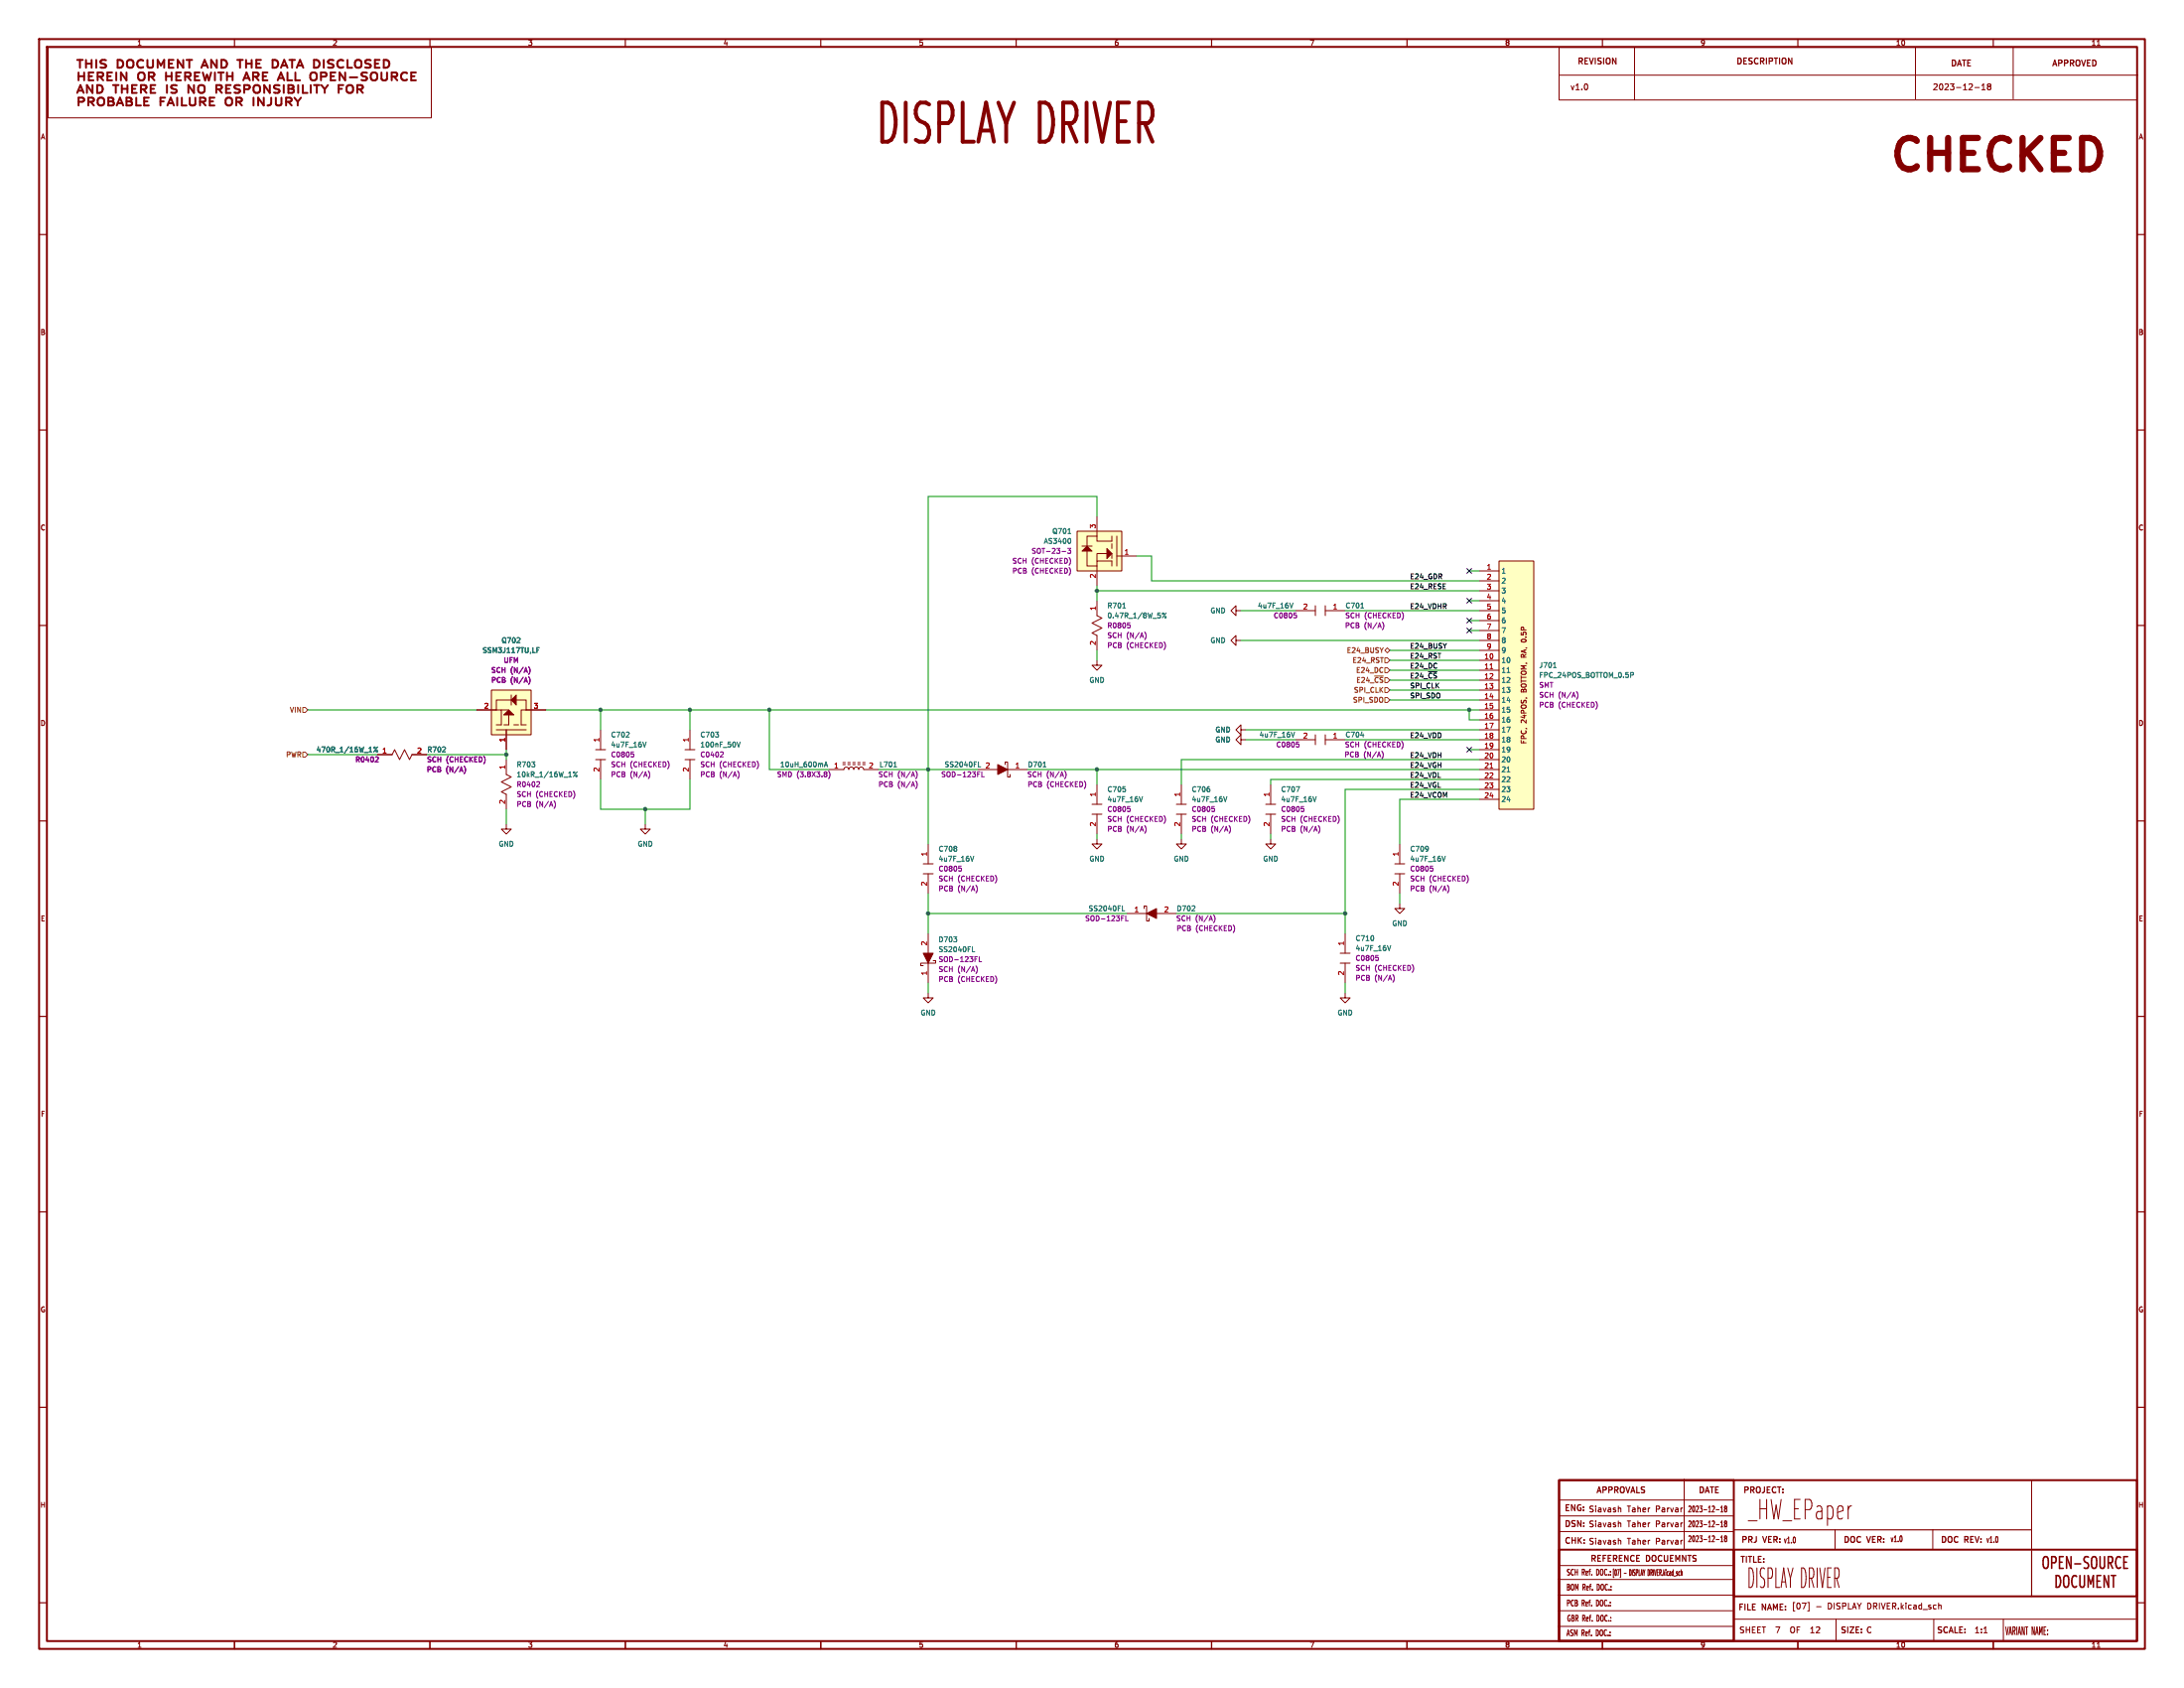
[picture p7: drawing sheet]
<svg xmlns="http://www.w3.org/2000/svg" width="559mm" height="432mm" viewBox="0 0 559 432" stroke-linecap="round" stroke-linejoin="round" font-family="sans-serif">
<g fill="none" stroke="#840000" stroke-width=".5">
<path d="M10 10h538.8v411.8h-538.8zM12 12h534.8v407.8h-534.8zM19.7 15.3h1.5M20.1 18.5v2M20.1 19.5h1.4M20.5 15.3v2M21.5 18.5v2M22 15.3v2M22 16.3h1.4M22.7 19.5h.9M23.4 15.3v2M23.9 18.5h-1.2v2"/>
<path d="M24.6 15.3v2M25 19.6l1.2-.1 .2-.6-.5-.4h-.9v2M25.6 19.6l.8 .9M27.1 15.4a1.04 1.04 0 0 0-1.4 .3l.2 .5 1.1 .4v.5a1.18 1.18 0 0 1-1.3 .1M27.5 19.5h.8M28.7 18.5h-1.2v2h1.2M29.7 18.5v2M30.1 15.3a1.07 1.07 0 0 1 1.4 1 1.07 1.07 0 0 1-1.4 1zM32.4 18.5v2l-1.5-2v2M32.6 15.6a.88 .88 0 0 1 .9-.3 .88 .88 0 0 1 .6 .7v.7a.85 .85 0 0 1-.8 .7 .85 .85 0 0 1-.8-.7zM36.6 15.5a.99 .99 0 0 0-1.5 .8 .99 .99 0 0 0 1.5 .8M37.7 15.3v1.6l.5 .4h.5l.4-.4v-1.6"/>
<path d="M38.1 19.6l1.2-.1 .2-.6-.5-.4h-.9v2M38.7 19.6l.8 .9M40.3 17.3v-2l.9 1.5 .8-1.5v2M42.5 19.5h1.4M42.5 18.5v2M43.2 16.3h.8M43.9 18.5v2M44.4 15.3h-1.2v2h1.2M45.1 19.5h.8M46.3 18.5h-1.2v2M46.9 15.3v2l-1.4-2v2M47.4 19.6l1.2-.1 .2-.6-.5-.4h-.9v2"/>
<path d="M47.7 15.3h1.4M48 19.6l.8 .9M48.4 15.3v2M49.9 19.5h.8M51.1 18.5h-1.2v2M51.5 17.3l.9-2 .8 2M51.8 16.8h1.2M51.9 18.5l.6 2 .5-1.4 .4 1.4 .6-2M55 18.5v2M55.5 15.3v2l-1.5-2v2M55.8 18.5h1.4M56.5 18.5v2"/>
<path d="M56.6 15.3a1.07 1.07 0 0 1 1.5 1 1.07 1.07 0 0 1-1.5 1zM58.1 18.5v2M58.1 19.5h1.4M59.5 18.5v2M60.7 15.3h1.4M61.4 15.3v2M62.5 20h1.2M63 16.3h1.4M63 15.3v2M64.4 15.3v2M64.7 19.6l1.2-.1 .3-.6-.5-.4h-1v2M65.3 19.6l.9 .9"/>
<path d="M65.6 16.3h.8M66.8 15.3h-1.2v2h1.2M67.2 19.5h.9M68.4 18.5h-1.2v2M69.7 15.3a1.07 1.07 0 0 1 1.5 1 1.07 1.07 0 0 1-1.5 1zM71.3 20h1.2M71.9 17.3l.8-2 .9 2M72.1 16.8h1.2M73.6 18.5v2M74 15.3h1.5M74.7 15.3v2M75.6 18.5v2"/>
<path d="M75.9 17.3l.9-2 .8 2M76.2 16.8h1.2M80.3 15.3a1.07 1.07 0 0 1 1.5 1 1.07 1.07 0 0 1-1.5 1zM82.1 19.6l1.2-.1 .3-.6-.5-.4h-1v2M82.8 15.3v2M84.6 19.5h.9M85.3 15.4a1.04 1.04 0 0 0-1.4 .3l.2 .5 1.1 .4v.5a1.18 1.18 0 0 1-1.3 .1M85.8 18.5h-1.2v2M87.8 15.5a.99 .99 0 0 0-1.5 .8 .99 .99 0 0 0 1.5 .8M88.3 18.5v2l-1.4-2v2M88.9 15.3v2h1.2M89.5 19.8h1.9"/>
<path d="M90.9 15.6a.88 .88 0 0 1 .9-.3 .88 .88 0 0 1 .7 .7v.7a.85 .85 0 0 1-.9 .7 .85 .85 0 0 1-.8-.7zM93.9 18.6a1.04 1.04 0 0 0-1.4 .3l.2 .5 1.1 .4 .1 .4M94.9 15.4a1.04 1.04 0 0 0-1.5 .3l.3 .5 1 .4v.5a1.18 1.18 0 0 1-1.3 .1M95.9 16.3h.9M97.1 15.3h-1.2v2h1.2M97.6 18.5v1.7M98.2 15.3a1.07 1.07 0 0 1 1.4 1 1.07 1.07 0 0 1-1.4 1zM99 18.5v1.7M100.2 19.6l1.2-.1 .2-.6-.4-.4h-1v2M100.8 19.6l.8 .9M104.1 18.7a.99 .99 0 0 0-1.2 .1 .99 .99 0 0 0-.2 1.3M105.2 19.5h.9"/>
<path d="M106.4 18.5h-1.2v2h1.2M20.1 26l1.2-.1 .2-.5-.4-.4h-1v2M22.6 26l1.2-.1 .2-.5-.4-.4h-1v2M23.2 26l.8 1M25.1 25.3a.88 .88 0 0 1 .9-.3 .88 .88 0 0 1 .6 .7v.6a.85 .85 0 0 1-.8 .7 .85 .85 0 0 1-.8-.7zM27.7 25h.9l.4 .4-.1 .4-.3 .1 .5 .4-.2 .6-1.2 .1zM27.7 25.9h.9M28.9 21.8h1.4M29.9 27l.8-2 .8 2M30.1 26.4h1.2M32.4 25h.8l.5 .4-.1 .4-.4 .1 .6 .4-.2 .6-1.2 .1zM32.4 25.9h.8"/>
<path d="M34.9 25v2h1.2M35.5 20.3a1.19 1.19 0 0 1 .4-1.8 .82 .82 0 0 1 1.1 .7l-.1 1.1M36.9 25.9h.8M38.1 25h-1.2v2h1.2M41.1 25.9h.8M42.2 25h-1.1v2M42.8 27l.9-2 .8 2M43.1 26.4h1.2M45.3 25v2M46.5 25v2h1.2M48.6 25v1.6l.4 .4h.5l.5-.4v-1.6M51.1 21.9a.97 .97 0 0 1 1.1 .2"/>
<path d="M51.2 26l1.2-.1 .2-.5-.5-.4h-.9v2M51.8 26l.8 1M52.2 23.5a.96 .96 0 0 1-1.1 .2M53.7 25.9h.8M54.9 25h-1.2v2h1.2M57.8 25.3a.88 .88 0 0 1 .9-.3 .88 .88 0 0 1 .7 .7v.6a.85 .85 0 0 1-.8 .7 .85 .85 0 0 1-.9-.7zM60.5 26l1.1-.1 .3-.5-.5-.4h-.9v2M60.9 22.8l.5 .4-.1 .4-.4 .2M61.1 26l.8 1M61.1 21.8l.3 .1M62.2 20.5l.9-2 .8 2M64.9 25v2"/>
<path d="M67.5 25v2l-1.4-2v2M69.4 25v1.4a.8 .8 0 0 1-1 .6M70.6 22.7l.7 .2 .2 .5-.4 .4h-.6M70.6 21.8l.9 .1M70.6 25v1.6l.5 .4h.4l.5-.4v-1.6M71.1 20.5l.8-2 .8 2M73.2 26l1.2-.1 .2-.5-.5-.4h-.9v2M73.8 26l.8 1M75.3 25l.9 1M76.2 26v1M77 25l-.8 1M79.5 20.3a1.19 1.19 0 0 1 .5-1.8 .82 .82 0 0 1 1.1 .7l-.2 1.1"/>
<path d="M82.2 21.8l.9 1M83.1 22.8v1M83.9 21.8l-.8 1M95 20.3a1.19 1.19 0 0 1 .5-1.8 .82 .82 0 0 1 1 .7l-.1 1.1M398.9 378.6h147.8v41.2h-147.8zM398.9 378.6h44.7v41.2h-44.7zM398.9 396.4h44.7v23.4h-44.7zM443.6 396.4h103.1v12h-103.1z"/>
</g>
<g fill="none" stroke="#840000" stroke-width=".3">
<path d="M60 10v2M110 10v2M160 10v2M210 10v2M260 10v2M310 10v2M360 10v2M410 10v2M460 10v2M510 10v2M10 60h2M546.8 60h2"/>
<path d="M10 110h2M546.8 110h2M10 160h2M546.8 160h2M10 210h2M546.8 210h2M10 260h2M546.8 260h2M10 310h2M546.8 310h2M10 360h2M546.8 360h2"/>
<path d="M443.6 391.3h76.2M519.8 396.7v11.7M10 410h2M60 419.8v2M110 419.8v2M160 419.8v2M210 419.8v2M260 419.8v2M310 419.8v2M360 419.8v2M410 419.8v2M460 419.8v2"/>
<path d="M510 419.8v2M546.8 410h2"/>
</g>
<g fill="none" stroke="#840000" stroke-width=".25">
<path d="M12.3 12.1h98.1v18h-98.1zM398.9 12.1h147.8v13.5h-147.8zM398.9 19.2h148.1M418.2 12.1v13.5M490.1 12.1v13.2M515.1 12.1v13.2M536.6 11.6h.7M505.3 22.4h1.1M507.1 23h.8M507.1 21.9l.4-.4v1.5M508.8 22.1l-.3 .3 .1 .4 .2 .2 .4-.1 .2-.2-.1-.5-.2-.1M508.8 22.1l-.3-.3 .3-.3h.4l.2 .2-.3 .4"/>
<path d="M508.8 22.1h.3M275.6 135.9h11.4v10.2h-11.4zM276.9 139.7h2.5M280.7 137.2v1.2h3.8v-1.2M280.7 137.2h-2.6v7.6h2.6M280.7 132.1v5.1M284.5 139.1v1.2M285.7 137.2v7.6M280.7 153.7v3.8l1.2 .6-2.5 1.3 2.5 1.3-2.5 1.2 1.3 .7v3.8M280.7 144.8v-1.3h3.8v1.3M280.7 144.8v5.1M284.5 142.9v-1.3h-3.8v1.9"/>
<path d="M285.7 142.2h5.1M316.2 156.2v-1.3l-1.2 1.3 1.2 1.3v-1.3h1.3M331.5 156.2h5M336.5 154.9v2.6M339.1 154.9v2.6M339.1 156.2h5.1M378.5 156.2h5M378.5 146.1h5M378.5 148.6h5M378.5 151.1h5M378.5 153.7h5M378.5 158.8h5"/>
<path d="M383.5 143.5h8.9v63.5h-8.9zM125.7 176.5h10.2v11.5h-10.2zM130.8 177.8v2.5M280.7 168.9v1.3h1.2l-1.2 1.3-1.3-1.3h1.3M316.2 163.8v-1.2l-1.2 1.2 1.2 1.3v-1.3h1.3M378.5 168.9h5M378.5 171.5h5M378.5 174h5M378.5 176.5h5M378.5 179.1h5M378.5 161.3h5M378.5 163.8h5"/>
<path d="M378.5 166.4h5M96.5 193h3.8l.7-1.2 1.2 2.5 1.3-2.5 1.3 2.5 .6-1.3h3.8M121.9 181.6h5.1M127 181.6h1.3v3.8h-1.3M127 181.6v-2.5h7.6v2.5M127 186.7h7.6M128.3 181.6h1.9v3.8h-1.3M129.5 194.3v3.8l1.3 .7-2.5 1.2 2.5 1.3-2.5 1.3 1.2 .6v3.8M129.5 186.7v5.1M131.4 185.4h1.3M134.6 181.6h-1.3v3.8h1.3M134.6 181.6h5.1"/>
<path d="M152.4 191.8h2.5M152.4 194.3h2.5M153.7 186.7v5.1M153.7 194.3v5.1M175.3 191.8h2.5M175.3 194.3h2.5M176.5 186.7v5.1M176.5 194.3v5.1M212.1 196.9h3.8l.2-.5 .5-.2 .4 .2 .2 .5 .2-.5 .4-.2 .5 .2 .1 .4 .5-.6 .6 .1 .2 .5 .2-.4 .5-.2 .4 .2 .2 .4 3.8 .1M215.6 195.6h.7M215.6 195.1h.7M216.9 195.6h.7"/>
<path d="M216.9 195.1h.7M218.2 195.6h.6M218.2 195.1h.6M219.5 195.6h.6M219.5 195.1h.6M220.7 195.6h.7M220.7 195.1h.7M250.2 196.9h5.1M257.2 195.6v-.7h.6v3.9h.6v-.7M257.8 196.9h5.1M317.5 189.2v-1.2l-1.3 1.2 1.3 1.3v-1.3h1.3M317.5 186.7v-1.3l-1.3 1.3 1.3 1.3v-1.3h1.3"/>
<path d="M331.5 189.2h5M336.5 188v2.5M339.1 188v2.5M339.1 189.2h5.1M378.5 196.9h5M378.5 191.8h5M378.5 194.3h5M378.5 186.7h5M378.5 181.6h5M378.5 184.2h5M378.5 189.2h5M378.5 199.4h5"/>
<path d="M129.5 210.8v1.3h1.3l-1.3 1.3-1.2-1.3h1.2M165.1 210.8v1.3h1.3l-1.3 1.3-1.3-1.3h1.3M237.5 215.9v5.1M279.4 205.7h2.5M279.4 208.3h2.5M280.7 214.6v1.3h1.2l-1.2 1.3-1.3-1.3h1.3M280.7 200.7v5M280.7 208.3v5.1M301 205.7h2.5M301 208.3h2.5M302.3 214.6v1.3h1.2l-1.2 1.3-1.3-1.3h1.3M302.3 200.7v5"/>
<path d="M302.3 208.3v5.1M323.8 205.7h2.6M323.8 208.3h2.6M325.1 214.6v1.3h1.3l-1.3 1.3-1.3-1.3h1.3M325.1 200.7v5M325.1 208.3v5.1M358.1 215.9v5.1M378.5 201.9h5M378.5 204.5h5M236.2 221h2.6M236.2 223.5h2.6M237.5 223.5v5.1"/>
<path d="M237.5 238.8v5M288.3 233.7h5.1M292.7 232.4v-.6h.7v3.8h.6v-.6M295.9 233.7h5.1M344.2 238.8v5M356.9 221h2.5M356.9 223.5h2.5M358.1 231.1v1.3h1.3l-1.3 1.3-1.2-1.3h1.2M358.1 223.5v5.1M237.5 254v1.3h1.3l-1.3 1.2-1.3-1.2h1.3M237.5 246.4v5.1M238.8 245.7h.6v.7h-3.8v.6h.6"/>
<path d="M342.9 243.8h2.5M342.9 246.4h2.5M344.2 254v1.3h1.2l-1.2 1.2-1.3-1.2h1.3M344.2 246.4v5.1M430.9 378.4v17.8M519.8 378.6v17.6M398.9 383.7h44.7M398.9 387.8h44.7M398.9 391.8h44.7M414.3 385.8l.4 .2v.8M414.3 389.6l.4 .2v.8M414.3 394l.4 .2v.8"/>
<path d="M439.1 390h.8M439.1 386.2h.8M439.1 393.8h.8M440.3 390.6h.6M440.3 385.7l.3-.4v1.5M440.3 389.5l.3-.4v1.5M440.3 393.3l.3-.4v1.5M440.3 386.8h.6M440.3 394.4h.6M441.4 389.7l-.2 .3 .2 .6 .4-.3-.2-.6M441.4 389.7a.34 .34 0 0 1-.2-.5 .34 .34 0 0 1 .6 0 .34 .34 0 0 1-.2 .5M441.4 385.9a.34 .34 0 0 1-.2-.5 .34 .34 0 0 1 .6 0 .34 .34 0 0 1-.2 .5"/>
<path d="M441.4 385.9l-.2 .3 .2 .6 .4-.3-.2-.6M441.4 393.5a.34 .34 0 0 1-.2-.5 .34 .34 0 0 1 .6 0 .34 .34 0 0 1-.2 .5M441.4 393.5l-.2 .3 .2 .6 .4-.3-.2-.6M441.4 389.7h.2M441.4 385.9h.2M441.4 393.5h.2M469.5 391.3v4.9M494.5 391.3v4.9M398.7 404h44.7M398.7 408h44.7M398.7 412h44.7M398.7 416h44.7"/>
<path d="M398.9 400.5h44.7M443.6 414.2h102.9M458.4 416.2l-.2 .5 .2 .9M462.5 409.9h.4v2.2h-.4M463.3 417.7h.9M463.3 416.6l.4-.4v1.5M464.8 411h1.1M469.8 414.2v5.3M494.8 414.2v5.3M496.2 410.6l.5 .2v.8M507.6 417.7h.9M512.6 414.2v5.4"/>
<path d="M536.6 421.4h.7"/>
</g>
<g fill="none" stroke="#840000" stroke-width=".4">
<path d="M523 398.3l.2-.1 .6 .1a2.55 2.55 0 0 1-.2 2.9l-.6-.1a2.96 2.96 0 0 1 0-2.8zM524.9 399.8h.8l.3-.3 .1-.7-.4-.6h-.8v3M526.9 399.6h.7M527.9 398.2h-1v3h1M529.9 398.2v3l-1.2-3v3M534.4 398.3l-.3-.1a.79 .79 0 0 0-.9 .7 .79 .79 0 0 0 .8 .9 .75 .75 0 0 1 .3 1 .75 .75 0 0 1-1.1 .3M535.4 398.3l.2-.1 .6 .1a2.54 2.54 0 0 1-.2 2.9l-.6-.1a2.98 2.98 0 0 1 0-2.8zM537.3 398.2v2.4l.4 .6 .6-.1 .2-.5v-2.4M539.4 399.8h.8l.3-.3 .1-.7-.4-.6h-.8v3M539.9 399.8l.7 1.4M542.6 398.5l-.4-.3a1.27 1.27 0 0 0-.9 1.7 1.1 1.1 0 0 0 .9 1.3l.4-.3M543.4 399.6h.7"/>
<path d="M544.4 398.2h-1v3h1M526.1 403h.5a2 2 0 0 1 0 3h-.5zM528.3 403.2l.2-.2 .5 .2a2.55 2.55 0 0 1-.2 2.8l-.5-.1a2.98 2.98 0 0 1 0-2.7zM530.8 400.1h1.6M531.3 403.3l-.4-.3a1.27 1.27 0 0 0-.8 1.7 1.1 1.1 0 0 0 .8 1.3l.4-.3M532.2 403v2.5l.4 .5h.3l.4-.5v-2.5M534.3 406v-3l.6 2.2 .7-2.2v3M536.6 404.5h.6M537.5 403h-.9v3h.9M539.5 403v3l-1.1-3v3M540.2 403h1.1M540.8 403v3"/>
</g>
<g fill="none" stroke="#006464" stroke-width=".25">
<path d="M273.2 136.5h.8M273.8 137.8l.2 .4-.2 .7M287.3 155.5h.7M298.4 156.8l-1 1.3M330.8 154.2l-.4 1.3M348.2 155.5h.7M137.4 166.3h.4M137.4 165.7h.6M385.6 172h.7M397.4 170.8h.8M417.2 172h.5l.2 .3-.1 .3-.6 .1M96.6 191.1l-1 1.2"/>
<path d="M147.7 197.4l-1 1.3M165.3 189.8l-.4 1.3M188.6 189.8l.4 1.3 .4-1.3M210.9 196.2l.4-1.3 .5 1.3M211 195.8h.6M228.7 196.2h.7M250.3 196.2h.6M266.9 196.2h.7M331.2 187.3l-.4 1.2M348.2 188.1h.8M385.6 197.4h.7M249.2 219l-.5 1.3"/>
<path d="M292.3 203.8l-.4 1.2M313.9 203.8l-.4 1.2M331.6 201.2h.9l-.6 1.3M336.8 203.8l-.4 1.2M369.8 219l-.4 1.3M287.2 233h.6M248.8 243.5h.6M355.8 241.9l-.4 1.2"/>
<circle cx="297.6" cy="157" r=".18"/>
<circle cx="298.2" cy="157.9" r=".18"/>
<circle cx="95.8" cy="191.3" r=".18"/>
<circle cx="96.4" cy="192.2" r=".18"/>
<circle cx="146.9" cy="197.6" r=".18"/>
<circle cx="147.5" cy="198.5" r=".18"/>
</g>
<g fill="none" stroke="#840084" stroke-width=".25">
<path d="M271.7 141.1h1M273.2 140.3h.8l-.5 .5 .4 .1v.5h-.7M288.5 159.3h.6M288.9 159.8l.3 .3-.3 .5M331.1 156.8h.6M331.5 157.3l.2 .2-.2 .6M353.8 159.2a1.47 1.47 0 0 1-.1 1.9M135.3 170.6a1.46 1.46 0 0 1 0 1.9M135.3 173.1a1.46 1.46 0 0 1 0 2M292.9 161.7a1.46 1.46 0 0 1 0 1.9M403.4 176.9a1.45 1.45 0 0 1 0 2M96.6 193.6l.2 .3-.1 .3-.7 .7h.8"/>
<path d="M118.8 196a1.47 1.47 0 0 1-.1 1.9M137.8 200l.3 .2-.1 .3-.7 .7h.8M161.5 192.3h.6M161.9 192.8l.3 .3-.3 .5M165.9 197.3a1.47 1.47 0 0 1 0 1.9M184.8 192.3l.2 .3v.3l-.7 .7h.7M188.8 197.3a1.47 1.47 0 0 1-.1 1.9M212 197.2a1.46 1.46 0 0 1 0 2M234.3 197.2a1.46 1.46 0 0 1 0 2M234.3 199.8a1.46 1.46 0 0 1 0 1.9M251.2 197.4v1.3h.6M272.4 197.2a1.46 1.46 0 0 1 0 2"/>
<path d="M331.7 189.8h.6M332.1 190.3l.3 .2-.3 .6M353.6 192.2a1.47 1.47 0 0 1 0 1.9M141.8 204.9a1.47 1.47 0 0 1-.1 1.9M288.5 206.3h.6M288.9 206.8l.3 .2-.3 .6M292.9 211.3a1.47 1.47 0 0 1 0 1.9M310.1 206.3h.6M310.5 206.8l.3 .2-.3 .6M314.5 211.3a1.47 1.47 0 0 1 0 1.9M333 206.3h.6M333.4 206.8l.2 .2-.2 .6"/>
<path d="M337.4 211.3a1.47 1.47 0 0 1-.1 1.9M245.3 221.6h.6M245.8 222l.2 .3-.2 .5M249.8 226.5a1.47 1.47 0 0 1-.1 1.9M288 234.3v1.2h.7M310.5 234.1a1.46 1.46 0 0 1 0 1.9M366 221.6h.6M366.4 222l.3 .3-.3 .5M370.4 226.5a1.47 1.47 0 0 1-.1 1.9M249.7 247.1a1.46 1.46 0 0 1 0 1.9M250.5 244.7v1.3h.6M352 244.4h.6"/>
<path d="M352.4 244.9l.3 .2-.3 .6M356.4 249.4a1.47 1.47 0 0 1 0 1.9"/>
</g>
<g fill="#840000" stroke="#840000" stroke-width=".25">
<path d="M255.3 195.6l2.5 1.3-2.5 1.2z"/>
<path d="M130.2 181.6l1.3 1.3h-2.6z"/>
<path d="M130.8 179.1l1.3-1.3v2.5z"/>
<path d="M236.2 243.8h2.6l-1.3 2.6z"/>
<path d="M283.2 140.3l1.3 1.3-1.3 1.3z"/>
<path d="M276.9 141l1.2-1.3 1.3 1.3z"/>
<path d="M293.4 233.7l2.5-1.3v2.6z"/>
</g>
<g fill="#ffffc2" stroke="#ffffc2" stroke-width=".25">
<path d="M125.7 176.5h10.2v11.5h-10.2z"/>
<path d="M383.5 143.5h8.9v63.5h-8.9z"/>
<path d="M275.6 135.9h11.4v10.2h-11.4z"/>
</g>
<path d="M381.2 171h.8M381.2 196.4h.8" fill="none" stroke="#a90000" stroke-width=".25"/>
<path d="M354.3 178.4h.7l.6 .7-.6 .6h-.7zM354.3 175.9h.7l.6 .6-.6 .7h-.7zM354.3 166.4l.7-.7 .6 .7-.6 .6zM354.3 168.3h.7l.6 .6-.6 .6h-.7zM354.3 170.8h.7l.6 .7-.6 .6h-.7zM77.5 181h.6l.6 .6-.6 .6h-.6zM77.5 192.4h.6l.6 .6-.6 .7h-.6z" fill="none" stroke="#725600" stroke-width=".25"/>
<g fill="none" stroke="#009600" stroke-width=".25">
<path d="M280.7 132.1v-5.1h-43.2v88.9M280.7 149.9v3.8M280.7 151.1h97.8M290.8 142.2h3.8v6.4h83.9M317.5 156.2h14M344.2 156.2h34.3M375.9 146.1h2.6M375.9 153.7h2.6M375.9 158.8h2.6M280.7 166.4v2.5M317.5 163.8h61M355.6 179.1h22.9"/>
<path d="M355.6 174h22.9M355.6 176.5h22.9M355.6 171.5h22.9M355.6 168.9h22.9M355.6 166.4h22.9M375.9 161.3h2.6M78.7 181.6h43.2M78.7 193h17.8M109.2 193h20.3M129.5 191.8v2.5M139.7 181.6h238.8M153.7 181.6v5.1"/>
<path d="M153.7 199.4v7.6h22.8v-7.6M176.5 181.6v5.1M196.8 181.6v15.3h15.3M224.8 196.9h25.4M262.9 196.9h115.6M280.7 196.9v3.8M318.8 186.7h59.7M318.8 189.2h12.7M344.2 189.2h34.3M375.9 181.6v2.6h2.6M375.9 191.8h2.6M378.5 194.3h-76.2v6.4"/>
<path d="M378.5 199.4h-53.4v1.3M129.5 207v3.8M165.1 207v3.8M280.7 213.4v1.2M302.3 213.4v1.2M325.1 213.4v1.2M378.5 201.9h-34.3v36.9M378.5 204.5h-20.4v11.4M237.5 228.6v10.2M237.5 233.7h50.8M301 233.7h43.2M358.1 228.6v2.5"/>
<path d="M237.5 251.5v2.5M344.2 251.5v2.5"/>
</g>
<path d="M375.3 153.1l1.2 1.2M375.3 158.1l1.2 1.3M375.3 145.4l1.2 1.3M376.5 153.1l-1.2 1.2M376.5 158.1l-1.2 1.3M376.5 145.4l-1.2 1.3M375.3 160.7l1.2 1.2M376.5 160.7l-1.2 1.2M375.3 191.2l1.2 1.2M376.5 191.2l-1.2 1.2" fill="none" stroke="#000084" stroke-width=".25"/>
<g fill="#009600" stroke="#009600" stroke-width=".25">
<circle cx="280.7" cy="196.9" r=".46"/>
<circle cx="237.5" cy="233.7" r=".46"/>
<circle cx="237.5" cy="196.9" r=".46"/>
<circle cx="280.7" cy="151.1" r=".46"/>
<circle cx="344.2" cy="233.7" r=".46"/>
<circle cx="196.8" cy="181.6" r=".46"/>
<circle cx="153.7" cy="181.6" r=".46"/>
<circle cx="176.5" cy="181.6" r=".46"/>
<circle cx="129.5" cy="193" r=".46"/>
<circle cx="165.1" cy="207" r=".46"/>
<circle cx="375.9" cy="181.6" r=".46"/>
</g>
<text font-size="13.9" fill="#840000" x="223.6" y="38.2">DISPLAY DRIVER</text>
<text font-size="11.1" fill="#840000" x="481.8" y="46.1">CHECKED</text>
<g font-size="7" fill="#840000">
<text x="447.2" y="389.1">_HW_EPaper</text>
<text x="446.9" y="406.6">DISPLAY DRIVER</text>
</g>
<g font-size="2.8" fill="#840000">
<text x="19.2" y="23">THIS</text>
<text x="30.2" y="23">DOCUMENT</text>
<text x="53" y="23">AND</text>
<text x="63.1" y="23">THE</text>
<text x="72.8" y="23">DATA</text>
<text x="84.4" y="23">DISCLOSED</text>
<text x="513" y="418.5">VARIANT NAME:</text>
</g>
<g font-size="2.1" fill="#840000">
<text x="403.5" y="16.9">REVISION</text>
<text x="444.1" y="16.9">DESCRIPTION</text>
<text x="499" y="17.4">DATE</text>
<text x="524.9" y="17.4">APPROVED</text>
<text x="401.7" y="23.3">v1.0</text>
<text x="494.4" y="23.3">2023-12-18</text>
<text x="408.3" y="382.4">APPROVALS</text>
<text x="434.5" y="382.4">DATE</text>
<text x="445.9" y="382.4">PROJECT:</text>
<text x="400.2" y="386.9">ENG: Siavash</text>
<text x="416.3" y="387.1">Taher</text>
<text x="423.6" y="387.1">Parvar</text>
<text x="431.8" y="387.1">2023-12-18</text>
<text x="400.2" y="391">DSN: Siavash</text>
<text x="400.2" y="395.3">CHK: Siavash</text>
<text x="416.3" y="390.9">Taher</text>
<text x="416.3" y="395.3">Taher</text>
<text x="423.6" y="390.9">Parvar</text>
<text x="423.6" y="395.3">Parvar</text>
<text x="431.8" y="390.9">2023-12-18</text>
<text x="431.8" y="394.7">2023-12-18</text>
<text x="445.4" y="395.1">PRJ</text>
<text x="451.3" y="395.1">VER:v1.0</text>
<text x="471.6" y="395.1">DOC</text>
<text x="477.9" y="395.1">VER: v1.0</text>
<text x="496.4" y="395.1">DOC</text>
<text x="502.8" y="395.1">REV: v1.0</text>
<text x="406.8" y="399.9">REFERENCE</text>
<text x="421.3" y="399.9">DOCUEMNTS</text>
<text x="445.1" y="400.2">TITLE:</text>
<text x="400.7" y="407.1">BOM Ref. DOC.:</text>
<text x="400.7" y="403.3">SCH Ref. DOC.:[07]</text>
<text x="415.6" y="403.3">- DISPLAY DRIVER.kicad_sch</text>
<text x="400.7" y="411.2">PCB Ref. DOC.:</text>
<text x="444.6" y="412.3">FILE</text>
<text x="450.9" y="412.3">NAME: [07]</text>
<text x="467.7" y="411.9">DISPLAY DRIVER.kicad_sch</text>
<text x="400.7" y="418.8">ASM Ref. DOC.:</text>
<text x="400.8" y="415.1">GBR Ref. DOC.:</text>
<text x="444.9" y="418">SHEET</text>
<text x="454.6" y="418">7</text>
<text x="458.9" y="418">OF</text>
<text x="464.7" y="418">12</text>
<text x="470.8" y="418.2">SIZE: C</text>
<text x="495.4" y="418.2">SCALE:</text>
<text x="505.1" y="418">1:1</text>
</g>
<g font-size="1.8" fill="#840000">
<text x="35" y="11.9">1</text>
<text x="85" y="11.9">2</text>
<text x="135" y="11.9">3</text>
<text x="185" y="11.9">4</text>
<text x="235" y="11.9">5</text>
<text x="285" y="11.9">6</text>
<text x="335" y="11.9">7</text>
<text x="385" y="11.9">8</text>
<text x="435" y="11.9">9</text>
<text x="485" y="11.9">10</text>
<text x="535" y="11.9">11</text>
<text x="10.3" y="35.9">A</text>
<text x="547.1" y="35.9">A</text>
<text x="10.3" y="85.9">B</text>
<text x="547.1" y="85.9">B</text>
<text x="10.3" y="135.9">C</text>
<text x="547.1" y="135.9">C</text>
<text x="390.8" y="177" transform="rotate(-90 390.8 177)">BOTTOM, RA, 0.5P</text>
<text x="10.3" y="185.9">D</text>
<text x="390.8" y="185" transform="rotate(-90 390.8 185)">24POS,</text>
<text x="547.1" y="185.9">D</text>
<text x="390.8" y="190.4" transform="rotate(-90 390.8 190.4)">FPC,</text>
<text x="10.3" y="235.9">E</text>
<text x="547.1" y="235.9">E</text>
<text x="10.3" y="285.9">F</text>
<text x="547.1" y="285.9">F</text>
<text x="10.3" y="335.9">G</text>
<text x="547.1" y="335.9">G</text>
<text x="10.2" y="385.9">H</text>
<text x="547" y="385.9">H</text>
<text x="35" y="421.7">1</text>
<text x="85" y="421.7">2</text>
<text x="135" y="421.7">3</text>
<text x="185" y="421.7">4</text>
<text x="235" y="421.7">5</text>
<text x="285" y="421.7">6</text>
<text x="335" y="421.7">7</text>
<text x="385" y="421.7">8</text>
<text x="435" y="421.7">9</text>
<text x="485" y="421.7">10</text>
<text x="535" y="421.7">11</text>
</g>
<g font-size="1.8" fill="#006464">
<text x="269.1" y="136.8">Q701</text>
<text x="267" y="139.3">AS3400</text>
<text x="384" y="146.9">1</text>
<text x="384" y="149.5">2</text>
<text x="283.2" y="155.8">R701</text>
<text x="321.7" y="155.8">4u7F_16V</text>
<text x="344.2" y="155.8">C701</text>
<text x="384" y="152">3</text>
<text x="384" y="154.5">4</text>
<text x="283.2" y="158.3">0.47R_1/8W_5%</text>
<text x="309.6" y="157.1">GND</text>
<text x="384" y="157.1">5</text>
<text x="384" y="159.6">6</text>
<text x="123.4" y="167.2">SSM3J117TU,LF</text>
<text x="128.2" y="164.7">Q702</text>
<text x="309.6" y="164.7">GND</text>
<text x="384" y="162.2">7</text>
<text x="384" y="164.7">8</text>
<text x="384" y="167.2">9</text>
<text x="384" y="169.8">10</text>
<text x="384" y="172.3">11</text>
<text x="393.7" y="171">J701</text>
<text x="393.7" y="173.6">FPC_24POS_BOTTOM_0.5P</text>
<text x="278.6" y="174.9">GND</text>
<text x="384" y="174.9">12</text>
<text x="384" y="177.4">13</text>
<text x="384" y="179.9">14</text>
<text x="384" y="182.5">15</text>
<text x="384" y="185">16</text>
<text x="156.2" y="188.8">C702</text>
<text x="156.2" y="191.4">4u7F_16V</text>
<text x="179.1" y="188.8">C703</text>
<text x="179.1" y="191.4">100nF_50V</text>
<text x="310.9" y="190.1">GND</text>
<text x="310.9" y="187.6">GND</text>
<text x="322.1" y="188.8">4u7F_16V</text>
<text x="344.1" y="188.8">C704</text>
<text x="384" y="187.6">17</text>
<text x="384" y="190.1">18</text>
<text x="80.8" y="192.6">470R_1/16W_1%</text>
<text x="109.2" y="192.6">R702</text>
<text x="132.1" y="196.4">R703</text>
<text x="199.5" y="196.4">10uH_600mA</text>
<text x="224.9" y="196.4">L701</text>
<text x="241.6" y="196.4">SS2040FL</text>
<text x="262.9" y="196.4">D701</text>
<text x="384" y="192.6">19</text>
<text x="384" y="195.2">20</text>
<text x="384" y="197.7">21</text>
<text x="132.1" y="199">10kR_1/16W_1%</text>
<text x="283.2" y="202.8">C705</text>
<text x="304.8" y="202.8">C706</text>
<text x="327.7" y="202.8">C707</text>
<text x="384" y="200.3">22</text>
<text x="384" y="202.8">23</text>
<text x="283.2" y="205.3">4u7F_16V</text>
<text x="304.8" y="205.3">4u7F_16V</text>
<text x="327.7" y="205.3">4u7F_16V</text>
<text x="384" y="205.3">24</text>
<text x="127.5" y="216.8">GND</text>
<text x="163.1" y="216.8">GND</text>
<text x="240" y="218">C708</text>
<text x="240" y="220.6">4u7F_16V</text>
<text x="278.6" y="220.6">GND</text>
<text x="300.2" y="220.6">GND</text>
<text x="323.1" y="220.6">GND</text>
<text x="360.7" y="218">C709</text>
<text x="360.7" y="220.6">4u7F_16V</text>
<text x="278.4" y="233.3">SS2040FL</text>
<text x="301" y="233.3">D702</text>
<text x="356.1" y="237.1">GND</text>
<text x="240" y="241.2">D703</text>
<text x="240" y="243.8">SS2040FL</text>
<text x="346.7" y="240.9">C710</text>
<text x="346.7" y="243.4">4u7F_16V</text>
<text x="235.5" y="259.9">GND</text>
<text x="342.1" y="259.9">GND</text>
</g>
<g font-size="1.8" fill="#a90000">
<text x="280.4" y="135.3" transform="rotate(-90 280.4 135.3)">3</text>
<text x="287.6" y="142">1</text>
<text x="280.4" y="148" transform="rotate(-90 280.4 148)">2</text>
<text x="380.3" y="145.8">1</text>
<text x="380.3" y="148.3">2</text>
<text x="333.3" y="156">2</text>
<text x="340.9" y="156">1</text>
<text x="380.3" y="150.9">3</text>
<text x="380.3" y="153.4">4</text>
<text x="380.3" y="156">5</text>
<text x="280.4" y="156.3" transform="rotate(-90 280.4 156.3)">1</text>
<text x="380.3" y="158.5">6</text>
<text x="380.3" y="161">7</text>
<text x="280.4" y="165.2" transform="rotate(-90 280.4 165.2)">2</text>
<text x="380.3" y="163.6">8</text>
<text x="380.3" y="166.1">9</text>
<text x="379.7" y="168.7">10</text>
<text x="379.7" y="171.2">11</text>
<text x="379.7" y="173.7">12</text>
<text x="379.7" y="176.3">13</text>
<text x="379.7" y="178.8">14</text>
<text x="123.8" y="181.4">2</text>
<text x="136.5" y="181.4">3</text>
<text x="379.7" y="181.4">15</text>
<text x="379.7" y="183.9">16</text>
<text x="129.3" y="189.9" transform="rotate(-90 129.3 189.9)">1</text>
<text x="153.4" y="189.9" transform="rotate(-90 153.4 189.9)">1</text>
<text x="176.3" y="189.9" transform="rotate(-90 176.3 189.9)">1</text>
<text x="333.3" y="189">2</text>
<text x="340.9" y="189">1</text>
<text x="379.7" y="186.4">17</text>
<text x="379.7" y="189">18</text>
<text x="379.7" y="191.5">19</text>
<text x="97.7" y="192.8">1</text>
<text x="106.6" y="192.8">2</text>
<text x="129.3" y="196.9" transform="rotate(-90 129.3 196.9)">1</text>
<text x="153.4" y="197.6" transform="rotate(-90 153.4 197.6)">2</text>
<text x="176.3" y="197.6" transform="rotate(-90 176.3 197.6)">2</text>
<text x="213.3" y="196.6">1</text>
<text x="222.2" y="196.6">2</text>
<text x="252" y="196.6">2</text>
<text x="259.6" y="196.6">1</text>
<text x="379.7" y="194.1">20</text>
<text x="379.7" y="196.6">21</text>
<text x="280.4" y="203.9" transform="rotate(-90 280.4 203.9)">1</text>
<text x="302" y="203.9" transform="rotate(-90 302 203.9)">1</text>
<text x="324.9" y="203.9" transform="rotate(-90 324.9 203.9)">1</text>
<text x="379.7" y="199.1">22</text>
<text x="379.7" y="201.7">23</text>
<text x="129.3" y="205.8" transform="rotate(-90 129.3 205.8)">2</text>
<text x="379.7" y="204.2">24</text>
<text x="280.4" y="211.5" transform="rotate(-90 280.4 211.5)">2</text>
<text x="302" y="211.5" transform="rotate(-90 302 211.5)">2</text>
<text x="324.9" y="211.5" transform="rotate(-90 324.9 211.5)">2</text>
<text x="237.2" y="219.1" transform="rotate(-90 237.2 219.1)">1</text>
<text x="357.9" y="219.1" transform="rotate(-90 357.9 219.1)">1</text>
<text x="237.2" y="226.8" transform="rotate(-90 237.2 226.8)">2</text>
<text x="357.9" y="226.8" transform="rotate(-90 357.9 226.8)">2</text>
<text x="290.1" y="233.4">1</text>
<text x="297.7" y="233.4">2</text>
<text x="237.2" y="242" transform="rotate(-90 237.2 242)">2</text>
<text x="343.9" y="242" transform="rotate(-90 343.9 242)">1</text>
<text x="237.2" y="249.6" transform="rotate(-90 237.2 249.6)">1</text>
<text x="343.9" y="249.6" transform="rotate(-90 343.9 249.6)">2</text>
</g>
<g font-size="1.8" fill="#840084">
<text x="263.8" y="141.8">SOT-23-3</text>
<text x="258.9" y="144.4">SCH</text>
<text x="258.9" y="146.9">PCB</text>
<text x="263.9" y="144.4">(CHECKED)</text>
<text x="263.9" y="146.9">(CHECKED)</text>
<text x="283.2" y="160.9">R0805</text>
<text x="325.8" y="158.3">C0805</text>
<text x="344" y="160.9">PCB</text>
<text x="344.1" y="158.3">SCH</text>
<text x="349" y="160.9">(N/A)</text>
<text x="349.1" y="158.3">(CHECKED)</text>
<text x="283.2" y="163.4">SCH</text>
<text x="283.2" y="166">PCB</text>
<text x="288.2" y="163.4">(N/A)</text>
<text x="288.2" y="166">(CHECKED)</text>
<text x="125.6" y="172.3">SCH</text>
<text x="128.8" y="169.8">UFM</text>
<text x="130.6" y="172.3">(N/A)</text>
<text x="125.6" y="174.9">PCB</text>
<text x="130.6" y="174.9">(N/A)</text>
<text x="393.7" y="176.1">SMT</text>
<text x="393.7" y="178.7">SCH</text>
<text x="398.7" y="178.7">(N/A)</text>
<text x="393.7" y="181.2">PCB</text>
<text x="398.7" y="181.2">(CHECKED)</text>
<text x="326.4" y="191.4">C0805</text>
<text x="344" y="191.4">SCH</text>
<text x="349" y="191.4">(CHECKED)</text>
<text x="90.8" y="195.2">R0402</text>
<text x="109.1" y="197.7">PCB</text>
<text x="109.1" y="195.2">SCH</text>
<text x="114.1" y="197.7">(N/A)</text>
<text x="114.1" y="195.2">(CHECKED)</text>
<text x="156.2" y="196.4">SCH</text>
<text x="156.2" y="193.9">C0805</text>
<text x="161.2" y="196.4">(CHECKED)</text>
<text x="179.1" y="196.4">SCH</text>
<text x="179.1" y="193.9">C0402</text>
<text x="184.1" y="196.4">(CHECKED)</text>
<text x="343.9" y="193.9">PCB</text>
<text x="348.9" y="193.9">(N/A)</text>
<text x="132.1" y="201.5">R0402</text>
<text x="156.2" y="199">PCB</text>
<text x="161.2" y="199">(N/A)</text>
<text x="179.1" y="199">PCB</text>
<text x="184.1" y="199">(N/A)</text>
<text x="198.7" y="199">SMD (3.8X3.8)</text>
<text x="224.7" y="199">SCH</text>
<text x="224.7" y="201.5">PCB</text>
<text x="229.6" y="199">(N/A)</text>
<text x="229.6" y="201.5">(N/A)</text>
<text x="240.7" y="199">SOD-123FL</text>
<text x="262.8" y="199">SCH</text>
<text x="262.8" y="201.5">PCB</text>
<text x="267.7" y="199">(N/A)</text>
<text x="267.8" y="201.5">(CHECKED)</text>
<text x="132.1" y="204.1">SCH</text>
<text x="132.1" y="206.6">PCB</text>
<text x="137.1" y="204.1">(CHECKED)</text>
<text x="137.1" y="206.6">(N/A)</text>
<text x="283.2" y="207.9">C0805</text>
<text x="304.8" y="207.9">C0805</text>
<text x="327.7" y="207.9">C0805</text>
<text x="283.2" y="210.4">SCH</text>
<text x="283.2" y="213">PCB</text>
<text x="288.2" y="210.4">(CHECKED)</text>
<text x="288.2" y="213">(N/A)</text>
<text x="304.8" y="210.4">SCH</text>
<text x="304.8" y="213">PCB</text>
<text x="309.8" y="210.4">(CHECKED)</text>
<text x="309.8" y="213">(N/A)</text>
<text x="327.7" y="210.4">SCH</text>
<text x="327.7" y="213">PCB</text>
<text x="332.7" y="210.4">(CHECKED)</text>
<text x="332.7" y="213">(N/A)</text>
<text x="240" y="225.7">SCH</text>
<text x="240" y="223.1">C0805</text>
<text x="245" y="225.7">(CHECKED)</text>
<text x="360.7" y="223.1">C0805</text>
<text x="360.7" y="225.7">SCH</text>
<text x="365.7" y="225.7">(CHECKED)</text>
<text x="240" y="228.2">PCB</text>
<text x="245" y="228.2">(N/A)</text>
<text x="360.7" y="228.2">PCB</text>
<text x="365.7" y="228.2">(N/A)</text>
<text x="277.5" y="235.8">SOD-123FL</text>
<text x="300.9" y="235.8">SCH</text>
<text x="300.9" y="238.4">PCB</text>
<text x="305.8" y="235.8">(N/A)</text>
<text x="305.9" y="238.4">(CHECKED)</text>
<text x="346.7" y="246">C0805</text>
<text x="240" y="251.4">PCB</text>
<text x="240" y="246.3">SOD-123FL</text>
<text x="240" y="248.8">SCH</text>
<text x="245" y="248.8">(N/A)</text>
<text x="245" y="251.4">(CHECKED)</text>
<text x="346.7" y="248.5">SCH</text>
<text x="346.7" y="251.1">PCB</text>
<text x="351.7" y="248.5">(CHECKED)</text>
<text x="351.7" y="251.1">(N/A)</text>
</g>
<g font-size="1.8" fill="#0f0f0f">
<text x="360.7" y="148.2">E24_GDR</text>
<text x="360.7" y="150.8">E24_RESE</text>
<text x="360.7" y="155.9">E24_VDHR</text>
<text x="360.7" y="166">E24_BUSY</text>
<text x="360.7" y="168.6">E24_RST</text>
<text x="360.7" y="171.1">E24_DC</text>
<text x="360.7" y="173.6">E24_~{CS}</text>
<text x="360.7" y="178.7">SPI_SDO</text>
<text x="360.7" y="176.2">SPI_CLK</text>
<text x="360.7" y="188.9">E24_VDD</text>
<text x="360.7" y="194">E24_VDH</text>
<text x="360.7" y="196.5">E24_VGH</text>
<text x="360.7" y="199">E24_VDL</text>
<text x="360.7" y="201.6">E24_VGL</text>
<text x="360.7" y="204.1">E24_VCOM</text>
</g>
<g font-size="1.8" fill="#725600">
<text x="344.5" y="167.2">E24_BUSY</text>
<text x="346" y="169.8">E24_RST</text>
<text x="346.9" y="172.3">E24_DC</text>
<text x="346.1" y="179.9">SPI_SDO</text>
<text x="346.3" y="177.4">SPI_CLK</text>
<text x="346.9" y="174.9">E24_~{CS}</text>
<text x="74.1" y="182.5">VIN</text>
<text x="73.1" y="193.9">PWR</text>
</g>
</svg>
